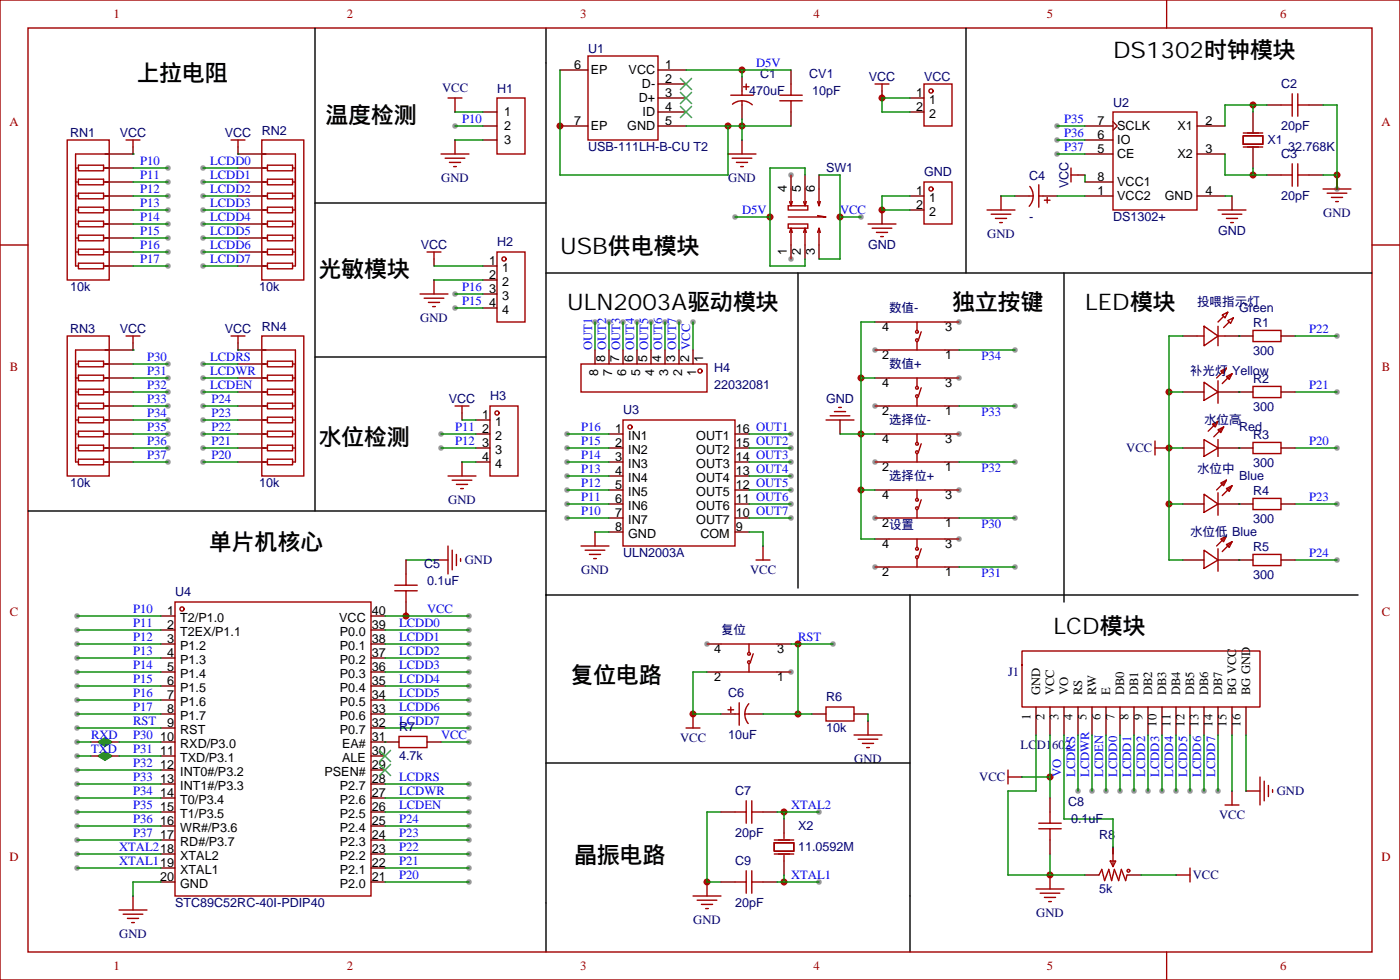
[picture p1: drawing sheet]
<svg xmlns="http://www.w3.org/2000/svg" width="353mm" height="247mm" viewBox="0 0 353 247" stroke-linecap="round" stroke-linejoin="round" font-family="sans-serif">
<g fill="#c00">
<circle cx="178.2" cy="222.2" r=".88"/>
<circle cx="197.6" cy="204.6" r=".88"/>
<circle cx="197.6" cy="222.2" r=".88"/>
<circle cx="102.3" cy="155.2" r=".88"/>
<circle cx="336.9" cy="44.1" r=".88"/>
<circle cx="315.7" cy="26.5" r=".88"/>
<circle cx="315.7" cy="44.1" r=".88"/>
<circle cx="264.6" cy="195.8" r=".88"/>
<circle cx="264.6" cy="220.5" r=".88"/>
<circle cx="217" cy="109.4" r=".88"/>
<circle cx="217" cy="95.2" r=".88"/>
<circle cx="217" cy="123.5" r=".88"/>
<circle cx="183.4" cy="31.7" r=".88"/>
<circle cx="141.1" cy="31.7" r=".88"/>
<circle cx="187" cy="31.7" r=".88"/>
<circle cx="187" cy="17.6" r=".88"/>
<circle cx="194" cy="54.7" r=".88"/>
<circle cx="174.6" cy="179.9" r=".88"/>
<circle cx="201.1" cy="162.3" r=".88"/>
<circle cx="201.1" cy="179.9" r=".88"/>
<circle cx="294.6" cy="127" r=".88"/>
<circle cx="294.6" cy="112.9" r=".88"/>
<circle cx="294.6" cy="98.8" r=".88"/>
<circle cx="222.3" cy="52.9" r=".88"/>
<circle cx="211.7" cy="54.7" r=".88"/>
<circle cx="222.3" cy="24.7" r=".88"/>
</g>
<g fill="#999">
<circle cx="19.4" cy="190.5" r=".71"/>
<circle cx="206.4" cy="204.6" r=".71"/>
<circle cx="206.4" cy="222.2" r=".71"/>
<circle cx="118.2" cy="155.2" r=".71"/>
<circle cx="19.4" cy="218.7" r=".71"/>
<circle cx="19.4" cy="215.2" r=".71"/>
<circle cx="19.4" cy="155.2" r=".71"/>
<circle cx="19.4" cy="158.7" r=".71"/>
<circle cx="19.4" cy="162.3" r=".71"/>
<circle cx="19.4" cy="165.8" r=".71"/>
<circle cx="19.4" cy="169.3" r=".71"/>
<circle cx="19.4" cy="172.9" r=".71"/>
<circle cx="19.4" cy="176.4" r=".71"/>
<circle cx="19.4" cy="179.9" r=".71"/>
<circle cx="19.4" cy="194" r=".71"/>
<circle cx="19.4" cy="197.6" r=".71"/>
<circle cx="19.4" cy="201.1" r=".71"/>
<circle cx="19.4" cy="204.6" r=".71"/>
<circle cx="19.4" cy="208.1" r=".71"/>
<circle cx="19.4" cy="211.7" r=".71"/>
<circle cx="118.2" cy="158.7" r=".71"/>
<circle cx="118.2" cy="162.3" r=".71"/>
<circle cx="118.2" cy="165.8" r=".71"/>
<circle cx="118.2" cy="169.3" r=".71"/>
<circle cx="118.2" cy="172.9" r=".71"/>
<circle cx="118.2" cy="176.4" r=".71"/>
<circle cx="118.2" cy="179.9" r=".71"/>
<circle cx="118.2" cy="197.6" r=".71"/>
<circle cx="118.2" cy="201.1" r=".71"/>
<circle cx="118.2" cy="204.6" r=".71"/>
<circle cx="118.2" cy="208.1" r=".71"/>
<circle cx="118.2" cy="211.7" r=".71"/>
<circle cx="118.2" cy="215.2" r=".71"/>
<circle cx="118.2" cy="222.2" r=".71"/>
<circle cx="118.2" cy="218.7" r=".71"/>
<circle cx="118.2" cy="187" r=".71"/>
<circle cx="118.2" cy="183.4" r=".71"/>
<circle cx="19.4" cy="187" r=".71"/>
<circle cx="19.4" cy="183.4" r=".71"/>
<circle cx="266.3" cy="38.8" r=".71"/>
<circle cx="336.9" cy="47.6" r=".71"/>
<circle cx="266.3" cy="31.7" r=".71"/>
<circle cx="266.3" cy="35.3" r=".71"/>
<circle cx="271.6" cy="199.3" r=".71"/>
<circle cx="275.2" cy="199.3" r=".71"/>
<circle cx="278.7" cy="199.3" r=".71"/>
<circle cx="282.2" cy="199.3" r=".71"/>
<circle cx="285.8" cy="199.3" r=".71"/>
<circle cx="289.3" cy="199.3" r=".71"/>
<circle cx="292.8" cy="199.3" r=".71"/>
<circle cx="296.3" cy="199.3" r=".71"/>
<circle cx="299.9" cy="199.3" r=".71"/>
<circle cx="303.4" cy="199.3" r=".71"/>
<circle cx="306.9" cy="199.3" r=".71"/>
<circle cx="336.9" cy="112.9" r=".71"/>
<circle cx="336.9" cy="98.8" r=".71"/>
<circle cx="336.9" cy="84.7" r=".71"/>
<circle cx="336.9" cy="127" r=".71"/>
<circle cx="336.9" cy="141.1" r=".71"/>
<circle cx="255.8" cy="88.2" r=".71"/>
<circle cx="255.8" cy="102.3" r=".71"/>
<circle cx="255.8" cy="116.4" r=".71"/>
<circle cx="255.8" cy="130.5" r=".71"/>
<circle cx="255.8" cy="142.9" r=".71"/>
<circle cx="149.9" cy="81.1" r=".71"/>
<circle cx="153.5" cy="81.1" r=".71"/>
<circle cx="164" cy="81.1" r=".71"/>
<circle cx="157" cy="81.1" r=".71"/>
<circle cx="160.5" cy="81.1" r=".71"/>
<circle cx="167.6" cy="81.1" r=".71"/>
<circle cx="51.2" cy="112.9" r=".71"/>
<circle cx="51.2" cy="116.4" r=".71"/>
<circle cx="51.2" cy="109.4" r=".71"/>
<circle cx="51.2" cy="105.8" r=".71"/>
<circle cx="51.2" cy="102.3" r=".71"/>
<circle cx="51.2" cy="98.8" r=".71"/>
<circle cx="51.2" cy="95.2" r=".71"/>
<circle cx="51.2" cy="91.7" r=".71"/>
<circle cx="42.3" cy="91.7" r=".71"/>
<circle cx="42.3" cy="95.2" r=".71"/>
<circle cx="42.3" cy="98.8" r=".71"/>
<circle cx="42.3" cy="102.3" r=".71"/>
<circle cx="42.3" cy="109.4" r=".71"/>
<circle cx="42.3" cy="112.9" r=".71"/>
<circle cx="42.3" cy="116.4" r=".71"/>
<circle cx="42.3" cy="105.8" r=".71"/>
<circle cx="42.3" cy="56.4" r=".71"/>
<circle cx="42.3" cy="60" r=".71"/>
<circle cx="42.3" cy="63.5" r=".71"/>
<circle cx="42.3" cy="67" r=".71"/>
<circle cx="42.3" cy="52.9" r=".71"/>
<circle cx="42.3" cy="42.3" r=".71"/>
<circle cx="42.3" cy="45.9" r=".71"/>
<circle cx="42.3" cy="49.4" r=".71"/>
<circle cx="51.2" cy="42.3" r=".71"/>
<circle cx="51.2" cy="45.9" r=".71"/>
<circle cx="51.2" cy="49.4" r=".71"/>
<circle cx="51.2" cy="52.9" r=".71"/>
<circle cx="51.2" cy="56.4" r=".71"/>
<circle cx="51.2" cy="60" r=".71"/>
<circle cx="51.2" cy="63.5" r=".71"/>
<circle cx="51.2" cy="67" r=".71"/>
<circle cx="142.9" cy="130.5" r=".71"/>
<circle cx="142.9" cy="127" r=".71"/>
<circle cx="142.9" cy="109.4" r=".71"/>
<circle cx="142.9" cy="112.9" r=".71"/>
<circle cx="142.9" cy="116.4" r=".71"/>
<circle cx="142.9" cy="119.9" r=".71"/>
<circle cx="142.9" cy="123.5" r=".71"/>
<circle cx="199.3" cy="127" r=".71"/>
<circle cx="199.3" cy="130.5" r=".71"/>
<circle cx="199.3" cy="109.4" r=".71"/>
<circle cx="199.3" cy="112.9" r=".71"/>
<circle cx="199.3" cy="116.4" r=".71"/>
<circle cx="199.3" cy="119.9" r=".71"/>
<circle cx="199.3" cy="123.5" r=".71"/>
<circle cx="171.1" cy="81.1" r=".71"/>
<circle cx="174.6" cy="81.1" r=".71"/>
<circle cx="114.7" cy="74.1" r=".71"/>
<circle cx="185.2" cy="54.7" r=".71"/>
<circle cx="209.9" cy="162.3" r=".71"/>
<circle cx="114.7" cy="77.6" r=".71"/>
<circle cx="217" cy="54.7" r=".71"/>
<circle cx="111.1" cy="109.4" r=".71"/>
<circle cx="111.1" cy="112.9" r=".71"/>
<circle cx="114.7" cy="31.7" r=".71"/>
<circle cx="220.5" cy="88.2" r=".71"/>
<circle cx="241.7" cy="81.1" r=".71"/>
<circle cx="220.5" cy="102.3" r=".71"/>
<circle cx="241.7" cy="95.2" r=".71"/>
<circle cx="220.5" cy="116.4" r=".71"/>
<circle cx="241.7" cy="109.4" r=".71"/>
<circle cx="220.5" cy="130.5" r=".71"/>
<circle cx="241.7" cy="123.5" r=".71"/>
<circle cx="220.5" cy="142.9" r=".71"/>
<circle cx="241.7" cy="135.8" r=".71"/>
<circle cx="199.3" cy="65.3" r=".71"/>
<circle cx="199.3" cy="44.1" r=".71"/>
<circle cx="199.3" cy="169.3" r=".71"/>
<circle cx="178.2" cy="162.3" r=".71"/>
</g>
<g fill="none" stroke="#a10000" stroke-width=".35">
<path d="M0 0h352.8v246.9h-352.8zM7.1 7.1h338.6v232.8h-338.6zM294 0v7.1M16.9 35.3h10.6v35.3h-10.6zM27.5 38.8h-8.5v28.2h.8M31.7 35.3h3.6M33.5 35.3v1.7M58.2 35.3h3.5M60 35.3v1.7M66 35.3h10.6v35.3h-10.6zM66 38.8h8.4v28.2h-.7M111.1 38.8h7.1"/>
<path d="M112.2 39.9h4.9M112.9 24.7h3.5M114.7 24.7v3.5M114.7 35.3v3.5M280.5 28.2h21.1v24.7h-21.1zM313.3 34.2h4.9v2.1h-4.9zM313.3 33.5h4.9M313.3 37h4.9M322.8 26.5h2.8M325.6 23.6v5.7M327 26.5h2.8M327 23.6v5.7"/>
<path d="M19 52.9h.8M19 42.3h.8M19 45.9h.8M19 49.4h.8M19 56.4h.8M19 60h.8M19.8 41.6h6.3v1.4h-6.3zM19.8 45.2h6.3v1.4h-6.3zM19.8 48.7h6.3v1.4h-6.3zM19.8 52.2h6.3v1.4h-6.3zM19.8 55.7h6.3v1.5h-6.3zM19.8 59.3h6.3v1.4h-6.3z"/>
<path d="M26.1 52.9h1.4M26.1 42.3h1.4M26.1 45.9h1.4M26.1 49.4h1.4M26.1 56.4h1.4M26.1 60h1.4M66 52.9h1.4M66 42.3h1.4M66 45.9h1.4M66 49.4h1.4M66 56.4h1.4M66 60h1.4"/>
<path d="M67.4 41.6h6.3v1.4h-6.3zM67.4 45.2h6.3v1.4h-6.3zM67.4 48.7h6.3v1.4h-6.3zM67.4 52.2h6.3v1.4h-6.3zM67.4 55.7h6.3v1.5h-6.3zM67.4 59.3h6.3v1.4h-6.3zM73.7 52.9h.7M73.7 42.3h.7M73.7 45.9h.7M73.7 49.4h.7M73.7 56.4h.7M73.7 60h.7"/>
<path d="M113.2 40.9h2.9M114.3 42h.7M248.7 52.9h7.1M249.8 54h4.9M250.8 55h2.8M251.9 56.1h.7M252.2 49.4v3.5M269.9 42.3v3.6M269.9 44.1h1.7M306.9 52.9h7.1M308 54h4.9M309 55h2.9"/>
<path d="M310.1 56.1h.7M322.8 44.1h2.8M325.6 41.3v5.6M327 44.1h2.8M327 41.3v5.6M333.4 47.6h7M334.4 48.7h5M335.5 49.7h2.8M336.5 50.8h.8M336.9 44.1v3.5M0 61.7h7.1M19 63.5h.8"/>
<path d="M19.8 62.8h6.3v1.4h-6.3zM19.8 66.3h6.3v1.4h-6.3zM26.1 63.5h1.4M26.1 67h1.4M66 63.5h1.4M66 67h1.4M67.4 62.8h6.3v1.4h-6.3zM67.4 66.3h6.3v1.4h-6.3zM73.7 63.5h.7M308 79.4l1.4-.7-.7 1.4zM308.3 79.7l-1.4 1.4M345.7 61.7h7.1"/>
<path d="M16.9 84.7h10.6v35.2h-10.6zM19 95.2h.8M19 91.7h.8M19 98.8h.8M19.8 91h6.3v1.4h-6.3zM19.8 94.5h6.3v1.5h-6.3zM19.8 98.1h6.3v1.4h-6.3zM26.1 95.2h1.4M26.1 91.7h1.4M26.1 98.8h1.4M27.5 88.2h-8.5v28.2h.8M66 84.7h10.6v35.2h-10.6z"/>
<path d="M66 88.2h8.4v28.2h-.7M66 95.2h1.4M66 91.7h1.4M66 98.8h1.4M67.4 91h6.3v1.4h-6.3zM67.4 94.5h6.3v1.5h-6.3zM67.4 98.1h6.3v1.4h-6.3zM73.7 95.2h.7M73.7 91.7h.7M73.7 98.8h.7M224 88.2h14.1M224 81.1h14.1"/>
<path d="M224 95.2h14.1M231.1 81.1v2.2M231.1 86.1v2.1M231.1 95.2v2.2M232.1 83.6l-.7 2.1M232.1 97.7l-.7 2.1M301.6 84.7h1.8M303.4 82.2l3.5 2.5-3.5 2.4zM303.4 96.3l3.5 2.5-3.5 2.1zM306.9 82.2v4.9M306.9 96v5.6M306.9 84.7h1.8"/>
<path d="M307.6 93.5l1.4-.7-.7 1.4zM309 94.9l1.4-.7-.7 1.4zM309 92.8l-2.4 2.4M309.4 80.8l1.4-.7-.7 1.4zM309.7 81.1l-1.4 1.5M310.4 94.2l-2.4 2.5M315.7 83.3h7.1v2.8h-7.1zM19 105.8h.8M19 102.3h.8M19 109.4h.8M19 112.9h.8M19.8 101.6h6.3v1.4h-6.3z"/>
<path d="M19.8 105.1h6.3v1.4h-6.3zM19.8 108.7h6.3v1.4h-6.3zM19.8 112.2h6.3v1.4h-6.3zM19.8 115.7h6.3v1.4h-6.3zM26.1 105.8h1.4M26.1 102.3h1.4M26.1 116.4h1.4M26.1 109.4h1.4M26.1 112.9h1.4M66 105.8h1.4M66 102.3h1.4M66 116.4h1.4"/>
<path d="M66 109.4h1.4M66 112.9h1.4M67.4 101.6h6.3v1.4h-6.3zM67.4 105.1h6.3v1.4h-6.3zM67.4 108.7h6.3v1.4h-6.3zM67.4 112.2h6.3v1.4h-6.3zM67.4 115.7h6.3v1.4h-6.3zM73.7 105.8h.7M73.7 102.3h.7M73.7 109.4h.7M73.7 112.9h.7M208.1 105.8h7.1"/>
<path d="M209.2 104.8h4.9M210.3 103.7h2.8M211.3 102.7h.7M224 102.3h14.1M224 116.4h14.1M224 109.4h14.1M231.1 100.2v2.1M231.1 109.4v2.1M231.1 114.3v2.1M232.1 111.8l-.7 2.1M291 112.9h3.6M291 111.1v3.6"/>
<path d="M303.4 110.8l3.5 2.1-3.5 2.1zM305.5 106.9l1.4-.7-.7 1.4zM306.9 108.3l1.4-.7-.7 1.4zM306.9 106.2l-2.5 2.5M306.9 110.8v4.2M308.3 107.6l-2.4 2.5M112.9 137.6v7M113.9 138.6v5M115 139.7v2.8M224 130.5h14.1M224 123.5h14.1M224 135.8h14.1"/>
<path d="M231.1 123.5v2.1M231.1 128.4v2.1M231.1 135.8v2.1M232.1 125.9l-.7 2.2M232.1 138.3l-.7 2.1M303.4 124.5l3.5 2.5-3.5 2.1zM303.4 138.6l3.5 2.5-3.5 2.1zM306.9 124.2v5.6M306.9 138.3v5.6M307.6 121.7l1.4-.7-.7 1.4zM307.6 135.8l1.4-.7-.7 1.4zM309 123.1l1.4-.7-.7 1.4z"/>
<path d="M309 137.2l1.4-.7-.7 1.4zM309 121l-2.4 2.5M309 135.1l-2.4 2.5M310.4 122.4l-2.4 2.5M310.4 136.5l-2.4 2.5M44.1 151.7h49.4v74.1h-49.4zM99.5 147.5h5.6M99.5 148.9h5.6M102.3 144.6v2.9M102.3 148.9v2.8M109.4 141.1h3.5M116.1 140.8v.7"/>
<path d="M224 142.9h14.1M231.1 140.8v2.1M174.6 179.9v3.5M183.4 178.9h1.5M184.1 178.2v1.4M185.2 179.9h1.1M186.3 177.1v5.6M187.7 179.9h1M188.7 177.3a3.8 3.8 0 0 0-.2 5M208.1 178.2h7.1v3.5h-7.1zM257.5 164h60v14.2h-60zM172.9 183.4h3.5"/>
<path d="M215.2 185.2h7M216.3 186.3h4.9M217.3 187.3h2.8M218.4 188.4h.7M218.7 181.7v3.5M254 195.8h3.5M254 194v3.6M310.4 199.3v3.5M314 199.3h3.5M317.5 195.8v7M318.6 196.8v5M319.6 197.9v2.8"/>
<path d="M320.7 199v.7M185.2 204.6h2.8M188 201.8v5.6M188 219.4v5.7M189.4 204.6h2.9M189.4 201.8v5.6M189.4 219.4v5.7M195.1 212.4h4.9v2.1h-4.9zM195.1 215.2h4.9M195.1 211.7h4.9M197.6 209.9v1.4M197.6 215.5v1.5"/>
<path d="M279.8 217h1.4l-.7 1.4zM280.5 213.4v5M299.9 218.7v3.5M308.7 202.8h3.5M30 229.3h7M31 230.4h5M32.1 231.4h2.8M33.2 232.5h.7M33.5 225.8v3.5M174.6 225.8h7.1M175.7 226.8h4.9M176.7 227.9h2.9"/>
<path d="M177.8 229h.7M178.2 222.2v3.6M185.2 222.2h2.8M189.4 222.2h2.9M261.1 224h7M262.1 225.1h5M263.2 226.1h2.8M264.2 227.2h.7M264.6 220.5v3.5M276.9 220.5l.7-1.4 .7 2.8 1.1-2.8 .7 2.8 .7-2.8 1.1 2.8 .7-2.8 1 2.8 .4-1.4M294 239.9v7M296.3 220.5h3.6"/>
<circle cx="231.1" cy="97.7" r=".35"/>
<circle cx="231.1" cy="85.7" r=".35"/>
<circle cx="231.1" cy="99.8" r=".35"/>
<circle cx="231.1" cy="83.6" r=".35"/>
<circle cx="231.1" cy="113.9" r=".35"/>
<circle cx="231.1" cy="111.8" r=".35"/>
<circle cx="231.1" cy="128.1" r=".35"/>
<circle cx="231.1" cy="138.3" r=".35"/>
<circle cx="231.1" cy="125.9" r=".35"/>
<circle cx="45.9" cy="153.5" r=".53"/>
<circle cx="231.1" cy="140.4" r=".35"/>
<circle cx="284.3" cy="219.4" r=".35"/>
</g>
<g fill="none" stroke="#870000" stroke-width=".35">
<path d="M33.5 37v1.8h-7M60 37v1.8h7M114.6 35.3h.1M114.7 28.2h.1M273.4 31.8h7.1M273.4 38.8h7.1M273.4 35.3h7.1M280.5 30.7l1 1.1-1 1M301.6 31.8h7.1M301.6 38.8h7.1M315.7 28.2v5.3M315.7 37v5.3"/>
<path d="M319.3 26.5h3.5M329.8 26.5h3.6M26.5 49.4h7M26.5 45.9h7M26.5 42.3h7M26.5 52.9h7M26.5 56.4h7M26.5 60h7M60 49.4h7M60 45.9h7M60 42.3h7M60 52.9h7"/>
<path d="M60 56.4h7M60 60h7M252.2 49.4h.1M271.6 44.1h1.8M273.4 49.4h7.1M273.4 45.9h7.1M301.6 49.4h7.1M310.4 49.4v3.5M319.3 44.1h3.5M329.8 44.1h3.6M336.9 44.1h.1M26.5 63.5h7"/>
<path d="M26.5 67h7M60 63.5h7M60 67h7M26.5 88.2h7M26.5 95.2h7M26.5 98.8h7M26.5 91.7h7M60 88.2h7M60 95.2h7M60 98.8h7M60 91.7h7M220.5 88.2h3.5"/>
<path d="M220.5 81.1h3.5M220.5 95.2h3.5M238.1 88.2h3.6M238.1 81.1h3.6M238.1 95.2h3.6M298.1 84.7h3.5M298.1 98.8h5.3M306.9 98.8h5.3M308.7 84.7h7M322.8 84.7h3.5M26.5 102.3h7M26.5 116.4h7"/>
<path d="M26.5 109.4h7M26.5 112.9h7M26.5 105.8h7M60 102.3h7M60 116.4h7M60 109.4h7M60 112.9h7M60 105.8h7M211.7 105.8v3.6M220.5 102.3h3.5M220.5 116.4h3.5M220.5 109.4h3.5"/>
<path d="M238.1 102.3h3.6M238.1 116.4h3.6M238.1 109.4h3.6M294.6 112.9h.1M298.1 112.9h5.3M306.9 112.9h5.3M220.5 130.5h3.5M220.5 123.5h3.5M220.5 135.8h3.5M238.1 130.5h3.6M238.1 123.5h3.6M238.1 135.8h3.6"/>
<path d="M298.1 127h5.3M306.9 127h5.3M40.6 155.2h3.5M40.6 158.8h3.5M93.5 155.2h3.5M93.5 158.8h3.5M102.3 141.1v3.5M102.3 151.7v3.5M109.4 141.1h.1M220.5 142.9h3.5M238.1 142.9h3.6M298.1 141.1h5.3"/>
<path d="M306.9 141.1h5.3M40.6 179.9h3.5M40.6 162.3h3.5M40.6 165.8h3.5M40.6 169.3h3.5M40.6 172.9h3.5M40.6 176.4h3.5M93.5 179.9h3.5M93.5 162.3h3.5M93.5 165.8h3.5M93.5 169.3h3.5M93.5 172.9h3.5"/>
<path d="M93.5 176.4h3.5M174.6 179.9h.1M181.7 179.9h3.5M188.7 179.9h3.6M204.6 179.9h3.5M215.2 179.9h3.5M261.1 178.2v7M264.6 178.2v7M268.1 178.2v7M271.6 178.2v7M275.2 178.2v7M278.7 178.2v7"/>
<path d="M282.2 178.2v7M285.8 178.2v7M289.3 178.2v7M292.8 178.2v7M296.3 178.2v7M299.9 178.2v7M303.4 178.2v7M306.9 178.2v7M310.4 178.2v7M314 178.2v7M22.9 190.5h1.8M22.9 187h1.8"/>
<path d="M28.2 190.5h1.8M28.2 187h1.8M40.6 190.5h3.5M40.6 187h3.5M40.6 183.4h3.5M40.6 194h3.5M40.6 197.6h3.5M93.5 190.5h3.5M93.5 187h3.5M93.5 183.4h3.5M93.5 194h3.5M93.5 197.6h3.5"/>
<path d="M218.7 181.7h.1M257.5 195.8h.1M310.4 199.3h.1M314 199.3h.1M40.6 201.1h3.5M40.6 204.6h3.5M40.6 208.1h3.5M40.6 211.7h3.5M40.6 215.2h3.5M40.6 218.7h3.5M93.5 201.1h3.5M93.5 204.6h3.5"/>
<path d="M93.5 208.1h3.5M93.5 211.7h3.5M93.5 215.2h3.5M93.5 218.7h3.5M181.7 204.6h3.5M192.3 204.6h3.5M197.6 206.4v3.5M197.6 217v3.5M280.5 213.4v1.8M33.5 225.8h.1M40.6 222.2h3.5M93.5 222.2h3.5"/>
<path d="M178.1 222.2h.1M181.7 222.2h3.5M192.3 222.2h3.5M264.6 220.5h.1M273.4 220.5h3.5M284 220.5h3.5M296.3 220.5h.1"/>
</g>
<path d="M137.6 7.1v8.8M229.3 149.9v90M342.2 149.9h-204.6v90M137.6 192.3h91.7" fill="none" stroke="#000" stroke-width=".35"/>
<g fill="none" stroke="#008700" stroke-width=".35">
<path d="M266.3 38.8h7.1M266.3 31.8h7.1M266.3 35.3h7.1M308.7 38.8v5.3h10.6M315.7 26.5v1.7M319.3 26.5h-10.6v5.3M333.4 26.5h3.5v21.1M308.7 49.4h1.7M315.7 42.3v1.8M333.4 44.1h3.5M326.3 98.8h10.6M326.3 84.7h10.6"/>
<path d="M326.3 112.9h10.6M326.3 127h10.6M19.4 155.2h21.2M19.4 158.8h21.2M97 155.2h21.2M97 158.8h21.2M102.3 141.1h7.1M326.3 141.1h10.6M19.4 162.3h21.2M19.4 165.8h21.2M19.4 169.3h21.2M19.4 172.9h21.2"/>
<path d="M19.4 176.4h21.2M19.4 179.9h21.2M97 162.3h21.2M97 165.8h21.2M97 169.3h21.2M97 172.9h21.2M97 176.4h21.2M97 179.9h21.2M19.4 190.5h3.5M19.4 194h21.2M19.4 197.6h21.2M19.4 187h3.5"/>
<path d="M19.4 183.4h21.2M30 190.5h10.6M30 187h10.6M97 197.6h21.2M97 183.4h21.2M111.1 187h7.1M257.5 195.8h7.1M261.1 185.2v14.1h-7.1v21.2h19.4M264.6 185.2v15.9M268.1 185.2v21.2h12.4v7M271.6 185.2v14.1M275.2 185.2v14.1"/>
<path d="M278.7 185.2v14.1M282.2 185.2v14.1M285.8 185.2v14.1M289.3 185.2v14.1M292.8 185.2v14.1M296.3 185.2v14.1M299.9 185.2v14.1M303.4 185.2v14.1M306.9 185.2v14.1M310.4 185.2v14.1M314 185.2v14.1M19.4 204.6h21.2"/>
<path d="M19.4 218.7h21.2M19.4 215.2h21.2M19.4 201.1h21.2M19.4 208.1h21.2M19.4 211.7h21.2M97 204.6h21.2M97 218.7h21.2M97 215.2h21.2M97 201.1h21.2M97 208.1h21.2M97 211.7h21.2M181.7 204.6h-3.5v17.6h3.5"/>
<path d="M195.8 204.6h10.6M197.6 204.6v1.8M264.6 215.2v5.3M40.6 222.2h-7.1v3.6M97 222.2h21.2M195.8 222.2h10.6M197.6 220.5v1.7M287.5 220.5h8.8"/>
</g>
<g fill="#008000" stroke="#008000" stroke-width=".35">
<path d="M24.7 190.5l1.8-1.1 1.7 1.1-1.7 1.1z"/>
<path d="M24.7 187l1.8-1.1 1.7 1.1-1.7 1z"/>
</g>
<path d="M95.6 192.6l2.8 2.8M95.6 189.1l2.8 2.8M98.4 192.6l-2.8 2.8M98.4 189.1l-2.8 2.8" fill="none" stroke="#3c3" stroke-width=".35"/>
<circle cx="60" cy="38.8" r=".18" fill="#008700"/>
<path d="M31.7 84.7h3.6M33.5 84.7v1.7" fill="none" stroke="#a10000" stroke-width=".35"/>
<path d="M33.5 86.4v1.8" fill="none" stroke="#870000" stroke-width=".35"/>
<circle cx="33.5" cy="88.2" r=".18" fill="#008700"/>
<g fill="none" stroke="#a10000" stroke-width=".35">
<path d="M58.2 84.7h3.5M60 84.7v1.7M157 105.8h28.2v31.8h-28.2zM146.4 137.6h7.1M147.5 138.6h4.9M148.5 139.7h2.8M149.9 134.1v3.5M192.3 137.6v3.5M149.6 140.8h.7M190.5 141.1h3.5"/>
<circle cx="158.7" cy="107.6" r=".53"/>
</g>
<g fill="none" stroke="#870000" stroke-width=".35">
<path d="M60 86.4v1.8M153.5 109.4h3.5M153.5 112.9h3.5M153.5 116.4h3.5M153.5 119.9h3.5M185.2 109.4h3.5M185.2 112.9h3.5M185.2 116.4h3.5M185.2 119.9h3.5M149.9 134.1h.1M153.5 134.1h3.5M153.5 123.5h3.5"/>
<path d="M153.5 127h3.5M153.5 130.5h3.5M185.2 134.1h3.5M185.2 123.5h3.5M185.2 127h3.5M185.2 130.5h3.5M192.3 137.6h.1"/>
</g>
<g fill="none" stroke="#008700" stroke-width=".35">
<path d="M51.2 95.2h8.8M51.2 98.8h8.8M51.2 91.7h8.8M149.9 81.1v7.1M153.5 81.1v7.1M157 81.1v7.1M160.5 81.1v7.1M164 81.1v7.1M167.6 81.1v7.1M217 95.2h3.5M220.5 81.1h-3.5v54.7h3.5M241.7 88.2h14.1"/>
<path d="M51.2 109.4h8.8M51.2 102.3h8.8M51.2 116.4h8.8M51.2 112.9h8.8M51.2 105.8h8.8M211.7 109.4h8.8M241.7 102.3h14.1M241.7 116.4h14.1M217 123.5h3.5M241.7 130.5h14.1M241.7 142.9h14.1"/>
</g>
<path d="M137.6 15.9v134M243.4 7.1v61.7M137.6 68.8h208.1M201.1 68.8v79.4M268.1 68.8v82.9M7.1 128.8h130.5" fill="none" stroke="#000" stroke-width=".35"/>
<circle cx="60" cy="88.2" r=".18" fill="#008700"/>
<g fill="none" stroke="#008700" stroke-width=".35">
<path d="M33.5 56.4h8.8M33.5 60h8.8M33.5 52.9h8.8M33.5 42.3h8.8M33.5 45.9h8.8M33.5 49.4h8.8M51.2 56.4h8.8M51.2 60h8.8M51.2 52.9h8.8M51.2 42.3h8.8M51.2 45.9h8.8M51.2 49.4h8.8"/>
<path d="M33.5 63.5h8.8M33.5 67h8.8M51.2 63.5h8.8M51.2 67h8.8M33.5 91.7h8.8M33.5 95.2h8.8M33.5 98.8h8.8M33.5 102.3h8.8M33.5 109.4h8.8M33.5 112.9h8.8M33.5 116.4h8.8M33.5 105.8h8.8"/>
</g>
<path d="M100.5 185.6h7.1v2.8h-7.1z" fill="none" stroke="#a10000" stroke-width=".35"/>
<path d="M97 187h3.5M107.6 187h3.5" fill="none" stroke="#870000" stroke-width=".35"/>
<circle cx="97" cy="187" r=".18" fill="#008700"/>
<g fill="none" stroke="#a10000" stroke-width=".35">
<path d="M148.2 14.1h17.6v21.2h-17.6zM183.4 38.8h7.1M184.1 24h5.7M184.5 39.9h4.9M184.6 26.3a3.8 3.8 0 0 1 5 .1M187 22.9v1.1M187 25.4v1.1M187 35.3v3.5M187.3 21.9h1.4M188 21.2v1.4M196.5 25.4h5.6M196.5 24h5.6"/>
<path d="M199.3 21.2v2.8M199.3 25.4v2.8M185.6 40.9h2.8M186.6 42h.7M146.4 91.7h31.8v7.1h-31.8zM261.8 207.4h5.6M261.8 208.8h5.6M264.6 204.6v2.8M264.6 208.8v2.9"/>
<circle cx="176.4" cy="93.5" r=".53"/>
</g>
<g fill="none" stroke="#870000" stroke-width=".35">
<path d="M141.1 17.6h7.1M165.8 17.6h7.1M187 19.4v3.5M199.3 17.6v3.6M141.1 31.8h7.1M165.8 21.2h7.1M165.8 24.7h7.1M165.8 28.2h7.1M165.8 31.8h7.1M187 35.3h.1M187 26.5v3.5M199.3 28.2v3.6"/>
<path d="M149.9 88.2v3.5M153.5 88.2v3.5M157 88.2v3.5M160.5 88.2v3.5M164 88.2v3.5M167.6 88.2v3.5M171.1 88.2v3.5M174.6 88.2v3.5M264.6 201.1v3.5M264.6 211.7v3.5"/>
</g>
<path d="M171.4 19.8l2.9 2.8M174.3 19.8l-2.9 2.8M171.4 23.3l2.9 2.8M171.4 26.8l2.9 2.8M174.3 23.3l-2.9 2.8M174.3 26.8l-2.9 2.8" fill="none" stroke="#3c3" stroke-width=".35"/>
<g fill="none" stroke="#008700" stroke-width=".35">
<path d="M171.1 81.1v7.1M174.6 81.1v7.1M142.9 109.4h10.6M142.9 112.9h10.6M142.9 116.4h10.6M142.9 119.9h10.6M188.7 109.4h10.6M188.7 112.9h10.6M188.7 116.4h10.6M188.7 119.9h10.6M142.9 130.5h10.6M142.9 127h10.6"/>
<path d="M142.9 123.5h10.6M149.9 134.1h3.6M188.7 130.5h10.6M188.7 127h10.6M188.7 134.1h3.6v3.5M188.7 123.5h10.6"/>
</g>
<circle cx="33.5" cy="38.8" r=".18" fill="#008700"/>
<g fill="none" stroke="#a10000" stroke-width=".35">
<path d="M232.8 21.2h7.1v10.6h-7.1zM198.6 51.9h5v1h-5zM198.6 56.4h5v1.1h-5zM199 50.8l.3 1.1M199.3 47.6v4.3l.4-1.1M199.3 57.5l-.3 1.1M199.7 58.6l-.4-1.1v4.2M202.5 50.8l.3 1.1M202.8 47.6v4.3l.4-1.1M202.8 57.5l-.3 1.1M203.2 58.6l-.4-1.1v4.2M206 54.3l2.1 .4h-9.5"/>
<path d="M206 50.8l.4 1.1M206.4 47.6v4.3l.3-1.1M206.4 57.5l-.4 1.1M206.7 58.6l-.3-1.1v4.2M259.3 49.4h1M259.5 47a3.8 3.8 0 0 1-.2 5M261.8 49.4h1M261.8 46.6v5.6M263.2 50.4h1.4M263.9 49.7v1.5M105.8 74.1h7.1M106.9 75.1h4.9"/>
<path d="M107.6 63.5h3.5M107.9 76.2h2.9M109 77.3h.7M109.4 63.5v1.8M109.4 70.6v3.5M125.2 63.5h7.1v17.6h-7.1zM315.7 97.4h7.1v2.8h-7.1zM112.9 119.9h7M114.7 102.3h3.5M116.4 102.3v1.8M116.4 116.4v3.5M123.5 102.3h7v17.6h-7z"/>
<path d="M315.7 111.5h7.1v2.8h-7.1zM113.9 121h5M115 122.1h2.8M116.1 123.1h.7"/>
<circle cx="234.6" cy="22.9" r=".53"/>
<circle cx="127" cy="65.3" r=".53"/>
<circle cx="125.2" cy="104.1" r=".53"/>
</g>
<g fill="none" stroke="#870000" stroke-width=".35">
<path d="M229.3 24.7h3.5M229.3 28.2h3.5M199.3 44.1v3.5M202.8 44.1v3.5M206.4 44.1v3.5M255.8 49.4h3.5M262.8 49.4h3.5M109.4 70.6h.1M109.4 65.3v1.7M121.7 67h3.5M121.7 70.6h3.5M121.7 74.1h3.5"/>
<path d="M121.7 77.6h3.5M199.3 61.7v3.6M202.8 61.7v3.6M206.4 61.7v3.6M312.2 98.8h3.5M322.8 98.8h3.5M116.4 116.4h.1M116.4 104.1v1.7M119.9 105.8h3.6M119.9 109.4h3.6M119.9 112.9h3.6M119.9 116.4h3.6"/>
<path d="M312.2 112.9h3.5M322.8 112.9h3.5"/>
</g>
<path d="M252.2 49.4h3.6M266.3 49.4h7.1M273.4 44.1v1.8" fill="none" stroke="#008700" stroke-width=".35"/>
<circle cx="312.2" cy="112.9" r=".18" fill="#008700"/>
<g fill="none" stroke="#a10000" stroke-width=".35">
<path d="M125.2 24.7h7.1v14.1h-7.1zM232.8 45.9h7.1v10.5h-7.1zM315.7 125.6h7.1v2.8h-7.1zM315.7 139.7h7.1v2.8h-7.1zM181.7 169.3h14.1M181.7 162.3h14.1M188.7 162.3v2.1M188.7 167.2v2.1M189.8 164.7l-.7 2.2"/>
<circle cx="234.6" cy="47.6" r=".53"/>
<circle cx="188.7" cy="166.9" r=".35"/>
<circle cx="188.7" cy="164.7" r=".35"/>
</g>
<g fill="none" stroke="#870000" stroke-width=".35">
<path d="M121.7 35.3h3.5M121.7 28.2h3.5M121.7 31.8h3.5M229.3 49.4h3.5M229.3 52.9h3.5M312.2 127h3.5M322.8 127h3.5M312.2 141.1h3.5M322.8 141.1h3.5M178.2 169.3h3.5M178.2 162.3h3.5M195.8 169.3h3.5"/>
<path d="M195.8 162.3h3.5"/>
</g>
<g fill="none" stroke="#008700" stroke-width=".35">
<path d="M141.1 17.6v26.5h42.3v-12.3M172.9 17.6h26.4M187 17.6v1.8M172.9 31.8h26.4M187 30v5.3M185.2 54.7h8.8M202.8 44.1v-1.8h-8.8v24.7h8.8v-1.7M109.4 70.6h12.3M109.4 67h12.3M114.7 74.1h7M178.2 169.3h-3.6v10.6h7.1M192.3 179.9h12.3"/>
<path d="M199.3 162.3h10.6M201.1 162.3v17.6M218.7 179.9v1.8"/>
</g>
<g fill="#008700">
<circle cx="312.2" cy="127" r=".18"/>
<circle cx="312.2" cy="98.8" r=".18"/>
<circle cx="312.2" cy="84.7" r=".18"/>
<circle cx="312.2" cy="141.1" r=".18"/>
</g>
<g fill="none" stroke="#008700" stroke-width=".35">
<path d="M114.7 28.2h7M114.7 35.3h7M114.7 31.8h7M229.3 24.7h-7.1v3.5h7.1M206.4 44.1h5.3v21.2h-5.3M211.7 54.7h5.3M229.3 49.4h-7.1v3.5h7.1M114.7 77.6h7M294.6 98.8h3.5M298.1 84.7h-3.5v56.4h3.5M111.1 112.9h8.8M111.1 109.4h8.8"/>
<path d="M116.4 105.8h3.5M116.4 116.4h3.5M294.6 112.9h3.5M294.6 127h3.5"/>
</g>
<path d="M220.5 21.2h3.5M222.2 21.2v1.7M218.7 56.4h7.1M219.8 57.5h4.9M220.8 58.6h2.9M221.9 59.6h.7" fill="none" stroke="#a10000" stroke-width=".35"/>
<path d="M222.2 22.9v1.8M222.2 52.9v3.5" fill="none" stroke="#870000" stroke-width=".35"/>
<path d="M79.4 7.1v121.7M79.4 51.2h58.2M79.4 90h58.2" fill="none" stroke="#000" stroke-width=".35"/>
<g font-size="5.8">
<text x="280.5" y="14.6">DS1302时钟模块</text>
<text x="34.4" y="20.4">上拉电阻</text>
<text x="82" y="31">温度检测</text>
<text x="141.1" y="64">USB供电模块</text>
<text x="80.2" y="69.8">光敏模块</text>
<text x="142.9" y="78.1">ULN2003A驱动模块</text>
<text x="239.9" y="78.1">独立按键</text>
<text x="273.4" y="78.1">LED模块</text>
<text x="80.2" y="112.1">水位检测</text>
<text x="52.6" y="138.6">单片机核心</text>
<text x="265.5" y="159.7">LCD模块</text>
<text x="143.7" y="172.1">复位电路</text>
<text x="144.6" y="217.5">晶振电路</text>
</g>
<g font-size="3.2" fill="#a00000">
<text x="28.6" y="4.4">1</text>
<text x="87.4" y="4.4">2</text>
<text x="146.2" y="4.4">3</text>
<text x="205" y="4.4">4</text>
<text x="263.8" y="4.4">5</text>
<text x="322.6" y="4.4">6</text>
<text x="2.4" y="31.8">A</text>
<text x="348.1" y="31.8">A</text>
<text x="2.5" y="93.5">B</text>
<text x="348.2" y="93.5">B</text>
<text x="2.5" y="155.2">C</text>
<text x="348.2" y="155.2">C</text>
<text x="2.4" y="217">D</text>
<text x="348.1" y="217">D</text>
<text x="28.6" y="244.3">1</text>
<text x="87.4" y="244.3">2</text>
<text x="146.2" y="244.3">3</text>
<text x="205" y="244.3">4</text>
<text x="263.8" y="244.3">5</text>
<text x="322.6" y="244.3">6</text>
</g>
<g font-size="3.2">
<text x="144.6" y="17.3">6</text>
<text x="167.6" y="17.3">1</text>
<text x="148.9" y="18.7">EP</text>
<text x="158.4" y="18.7">VCC</text>
<text x="161.8" y="22.2">D-</text>
<text x="167.6" y="20.8">2</text>
<text x="127" y="29.3">1</text>
<text x="161" y="25.8">D+</text>
<text x="161.9" y="29.3">ID</text>
<text x="167.6" y="24.4">3</text>
<text x="167.6" y="27.9">4</text>
<text x="230.9" y="24.4">1</text>
<text x="230.9" y="27.9">2</text>
<text x="234.1" y="26.1">1</text>
<text x="234.1" y="29.6">2</text>
<text x="127" y="32.8">2</text>
<text x="144.6" y="31.4">7</text>
<text x="148.9" y="32.8">EP</text>
<text x="158.1" y="32.8">GND</text>
<text x="167.6" y="31.4">5</text>
<text x="276.6" y="34.9">6</text>
<text x="276.6" y="31.4">7</text>
<text x="281.5" y="32.8">SCLK</text>
<text x="296.7" y="32.8">X1</text>
<text x="303.7" y="31.4">2</text>
<text x="127" y="36.4">3</text>
<text x="276.6" y="38.5">5</text>
<text x="281.5" y="39.9">CE</text>
<text x="281.5" y="36.4">IO</text>
<text x="296.7" y="39.9">X2</text>
<text x="303.7" y="38.5">3</text>
<text x="276.6" y="45.5">8</text>
<text x="281.5" y="46.9">VCC1</text>
<text x="198.3" y="48.3" transform="rotate(-90 198.3 48.3)">4</text>
<text x="201.8" y="48.3" transform="rotate(-90 201.8 48.3)">5</text>
<text x="205.4" y="48.3" transform="rotate(-90 205.4 48.3)">6</text>
<text x="230.9" y="49.1">1</text>
<text x="230.9" y="52.6">2</text>
<text x="234.1" y="50.8">1</text>
<text x="276.6" y="49.1">1</text>
<text x="281.5" y="50.5">VCC2</text>
<text x="293.5" y="50.5">GND</text>
<text x="303.7" y="49.1">4</text>
<text x="234.1" y="54.3">2</text>
<text x="198.3" y="64.2" transform="rotate(-90 198.3 64.2)">1</text>
<text x="201.8" y="64.2" transform="rotate(-90 201.8 64.2)">2</text>
<text x="205.4" y="64.2" transform="rotate(-90 205.4 64.2)">3</text>
<text x="123.3" y="66.7">1</text>
<text x="123.3" y="70.2">2</text>
<text x="126.5" y="68.5">1</text>
<text x="126.5" y="72">2</text>
<text x="123.3" y="73.7">3</text>
<text x="123.3" y="77.3">4</text>
<text x="126.5" y="75.5">3</text>
<text x="126.5" y="79">4</text>
<text x="222.2" y="83.3">4</text>
<text x="238.1" y="83.3">3</text>
<text x="150.7" y="94.8" transform="rotate(-90 150.7 94.8)">8</text>
<text x="152.5" y="91.2" transform="rotate(-90 152.5 91.2)">8 OUT2</text>
<text x="154.2" y="94.8" transform="rotate(-90 154.2 94.8)">7</text>
<text x="156" y="91.2" transform="rotate(-90 156 91.2)">7 OUT3</text>
<text x="157.8" y="94.8" transform="rotate(-90 157.8 94.8)">6</text>
<text x="159.5" y="91.2" transform="rotate(-90 159.5 91.2)">6 OUT4</text>
<text x="161.3" y="94.8" transform="rotate(-90 161.3 94.8)">5</text>
<text x="163.1" y="91.2" transform="rotate(-90 163.1 91.2)">5 OUT5</text>
<text x="164.8" y="94.8" transform="rotate(-90 164.8 94.8)">4</text>
<text x="166.6" y="91.2" transform="rotate(-90 166.6 91.2)">4 OUT6</text>
<text x="168.3" y="94.8" transform="rotate(-90 168.3 94.8)">3</text>
<text x="170.1" y="91.2" transform="rotate(-90 170.1 91.2)">3 OUT7</text>
<text x="171.9" y="94.8" transform="rotate(-90 171.9 94.8)">2</text>
<text x="173.6" y="91.2" transform="rotate(-90 173.6 91.2)">2 VCC</text>
<text x="175.4" y="94.8" transform="rotate(-90 175.4 94.8)">1</text>
<text x="177.2" y="91.2" transform="rotate(-90 177.2 91.2)">1</text>
<text x="222.2" y="90.4">2</text>
<text x="238.1" y="90.4">1</text>
<text x="222.2" y="97.4">4</text>
<text x="238.1" y="97.4">3</text>
<text x="121.5" y="105.5">1</text>
<text x="124.8" y="107.3">1</text>
<text x="222.2" y="104.5">2</text>
<text x="238.1" y="104.5">1</text>
<text x="121.5" y="109">2</text>
<text x="121.5" y="112.6">3</text>
<text x="124.8" y="110.8">2</text>
<text x="155" y="109">1</text>
<text x="155" y="112.6">2</text>
<text x="158.3" y="110.8">IN1</text>
<text x="175.4" y="110.8">OUT1</text>
<text x="185.4" y="112.6">15 OUT2</text>
<text x="185.4" y="109">16 OUT1</text>
<text x="222.2" y="111.6">4</text>
<text x="238.1" y="111.6">3</text>
<text x="121.5" y="116.1">4</text>
<text x="124.8" y="114.3">3</text>
<text x="124.8" y="117.8">4</text>
<text x="155" y="116.1">3</text>
<text x="155" y="119.6">4</text>
<text x="158.3" y="114.3">IN2</text>
<text x="158.3" y="117.8">IN3</text>
<text x="175.4" y="117.8">OUT3</text>
<text x="175.4" y="114.3">OUT2</text>
<text x="185.4" y="119.6">13 OUT4</text>
<text x="185.4" y="116.1">14 OUT3</text>
<text x="222.2" y="118.6">2</text>
<text x="238.1" y="118.6">1</text>
<text x="155" y="123.1">5</text>
<text x="158.3" y="121.4">IN4</text>
<text x="158.3" y="124.9">IN5</text>
<text x="175.4" y="124.9">OUT5</text>
<text x="175.4" y="121.4">OUT4</text>
<text x="185.4" y="123.1">12 OUT5</text>
<text x="222.2" y="125.7">4</text>
<text x="238.1" y="125.7">3</text>
<text x="155" y="126.7">6</text>
<text x="155" y="130.2">7</text>
<text x="158.3" y="128.4">IN6</text>
<text x="158.3" y="132">IN7</text>
<text x="175.4" y="132">OUT7</text>
<text x="175.4" y="128.4">OUT6</text>
<text x="185.4" y="130.2">10 OUT7</text>
<text x="185.4" y="126.7">11 OUT6</text>
<text x="155" y="133.7">8</text>
<text x="158.3" y="135.5">GND</text>
<text x="176.5" y="135.5">COM</text>
<text x="185.4" y="133.7">9</text>
<text x="222.2" y="132.7">2设置</text>
<text x="238.1" y="132.7">1</text>
<text x="222.2" y="138">4</text>
<text x="238.1" y="138">3</text>
<text x="222.2" y="145.1">2</text>
<text x="238.1" y="145.1">1</text>
<text x="42.2" y="154.9">1</text>
<text x="93.7" y="154.9">40</text>
<text x="42.2" y="158.4">2</text>
<text x="42.2" y="161.9">3</text>
<text x="45.4" y="156.6">T2/P1.0</text>
<text x="45.4" y="160.2">T2EX/P1.1</text>
<text x="85.5" y="156.6">VCC</text>
<text x="85.7" y="160.2">P0.0</text>
<text x="93.7" y="161.9">38</text>
<text x="93.7" y="158.4">39</text>
<text x="42.2" y="165.5">4</text>
<text x="45.4" y="163.7">P1.2</text>
<text x="45.4" y="167.2">P1.3</text>
<text x="85.7" y="167.2">P0.2</text>
<text x="85.7" y="163.7">P0.1</text>
<text x="93.7" y="165.5">37</text>
<text x="179.9" y="164.5">4</text>
<text x="195.8" y="164.5">3</text>
<text x="42.2" y="169">5</text>
<text x="42.2" y="172.5">6</text>
<text x="45.4" y="170.8">P1.4</text>
<text x="85.7" y="170.8">P0.3</text>
<text x="93.7" y="172.5">35</text>
<text x="93.7" y="169">36</text>
<text x="179.9" y="171.5">2</text>
<text x="195.8" y="171.5">1</text>
<text x="42.2" y="176.1">7</text>
<text x="42.2" y="179.6">8</text>
<text x="45.4" y="174.3">P1.5</text>
<text x="45.4" y="177.8">P1.6</text>
<text x="85.7" y="177.8">P0.5</text>
<text x="85.7" y="174.3">P0.4</text>
<text x="93.7" y="179.6">33</text>
<text x="93.7" y="176.1">34</text>
<text x="262.1" y="175.2" transform="rotate(-90 262.1 175.2)">GND</text>
<text x="265.7" y="175.2" transform="rotate(-90 265.7 175.2)">VCC</text>
<text x="269.2" y="175.2" transform="rotate(-90 269.2 175.2)">VO</text>
<text x="272.7" y="175.2" transform="rotate(-90 272.7 175.2)">RS</text>
<text x="276.2" y="175.2" transform="rotate(-90 276.2 175.2)">RW</text>
<text x="279.8" y="175.2" transform="rotate(-90 279.8 175.2)">E</text>
<text x="283.3" y="175.2" transform="rotate(-90 283.3 175.2)">DB0</text>
<text x="286.8" y="175.2" transform="rotate(-90 286.8 175.2)">DB1</text>
<text x="290.4" y="175.2" transform="rotate(-90 290.4 175.2)">DB2</text>
<text x="293.9" y="175.2" transform="rotate(-90 293.9 175.2)">DB3</text>
<text x="297.4" y="175.2" transform="rotate(-90 297.4 175.2)">DB4</text>
<text x="300.9" y="175.2" transform="rotate(-90 300.9 175.2)">DB5</text>
<text x="304.5" y="175.2" transform="rotate(-90 304.5 175.2)">DB6</text>
<text x="308" y="175.2" transform="rotate(-90 308 175.2)">DB7</text>
<text x="311.5" y="175.2" transform="rotate(-90 311.5 175.2)">BG VCC</text>
<text x="315" y="175.2" transform="rotate(-90 315 175.2)">BG GND</text>
<text x="42.2" y="183.1">9</text>
<text x="45.4" y="181.3">P1.7</text>
<text x="45.4" y="184.9">RST</text>
<text x="85.7" y="184.9">P0.7</text>
<text x="85.7" y="181.3">P0.6</text>
<text x="93.7" y="183.1">32</text>
<text x="259.7" y="181.5" transform="rotate(-90 259.7 181.5)">1</text>
<text x="263.2" y="181.5" transform="rotate(-90 263.2 181.5)">2</text>
<text x="266.7" y="181.5" transform="rotate(-90 266.7 181.5)">3</text>
<text x="270.2" y="181.5" transform="rotate(-90 270.2 181.5)">4</text>
<text x="273.8" y="181.5" transform="rotate(-90 273.8 181.5)">5</text>
<text x="277.3" y="181.5" transform="rotate(-90 277.3 181.5)">6</text>
<text x="280.8" y="181.5" transform="rotate(-90 280.8 181.5)">7</text>
<text x="284.4" y="181.5" transform="rotate(-90 284.4 181.5)">8</text>
<text x="287.9" y="181.5" transform="rotate(-90 287.9 181.5)">9</text>
<text x="291.4" y="183.1" transform="rotate(-90 291.4 183.1)">10</text>
<text x="294.9" y="183.1" transform="rotate(-90 294.9 183.1)">11</text>
<text x="298.5" y="183.1" transform="rotate(-90 298.5 183.1)">12</text>
<text x="302" y="183.1" transform="rotate(-90 302 183.1)">13</text>
<text x="305.5" y="183.1" transform="rotate(-90 305.5 183.1)">14</text>
<text x="309" y="183.1" transform="rotate(-90 309 183.1)">15</text>
<text x="312.6" y="183.1" transform="rotate(-90 312.6 183.1)">16</text>
<text x="40.4" y="186.6">10</text>
<text x="40.4" y="190.2">11</text>
<text x="45.4" y="188.4">RXD/P3.0</text>
<text x="45.4" y="191.9">TXD/P3.1</text>
<text x="86.2" y="191.9">ALE</text>
<text x="86.2" y="188.4">EA#</text>
<text x="93.7" y="190.2">30</text>
<text x="93.7" y="186.6">31</text>
<text x="40.4" y="193.7">12</text>
<text x="40.4" y="197.2">13</text>
<text x="45.4" y="195.5">INT0#/P3.2</text>
<text x="81.8" y="195.5">PSEN#</text>
<text x="93.7" y="197.2">28</text>
<text x="93.7" y="193.7">29</text>
<text x="40.4" y="200.7">14</text>
<text x="45.4" y="199">INT1#/P3.3</text>
<text x="45.4" y="202.5">T0/P3.4</text>
<text x="85.7" y="202.5">P2.6</text>
<text x="85.7" y="199">P2.7</text>
<text x="93.7" y="200.7">27</text>
<text x="40.4" y="204.3">15</text>
<text x="40.4" y="207.8">16</text>
<text x="45.4" y="206">T1/P3.5</text>
<text x="45.4" y="209.6">WR#/P3.6</text>
<text x="85.7" y="209.6">P2.4</text>
<text x="85.7" y="206">P2.5</text>
<text x="93.7" y="207.8">25</text>
<text x="93.7" y="204.3">26</text>
<text x="40.4" y="211.3">17</text>
<text x="45.4" y="213.1">RD#/P3.7</text>
<text x="85.7" y="213.1">P2.3</text>
<text x="93.7" y="214.9">23</text>
<text x="93.7" y="211.3">24</text>
<text x="40.4" y="221.9">20</text>
<text x="45.4" y="216.6">XTAL2</text>
<text x="45.4" y="220.1">XTAL1</text>
<text x="85.7" y="220.1">P2.1</text>
<text x="85.7" y="216.6">P2.2</text>
<text x="93.7" y="221.9">21</text>
<text x="93.7" y="218.4">22</text>
<text x="45.4" y="223.7">GND</text>
<text x="85.7" y="223.7">P2.0</text>
</g>
<g font-size="3.2" fill="#000080">
<text x="148.2" y="13.4">U1</text>
<text x="111.4" y="23.3">VCC</text>
<text x="125.2" y="23.4">H1</text>
<text x="191.6" y="19.8">C1</text>
<text x="203.9" y="19.8">CV1</text>
<text x="204.6" y="24">10pF</text>
<text x="218.9" y="20.5">VCC</text>
<text x="232.8" y="20.5">VCC</text>
<text x="322.8" y="22.2">C2</text>
<text x="188.7" y="24">470uF</text>
<text x="280.5" y="26.9">U2</text>
<text x="17.6" y="34.6">RN1</text>
<text x="30.2" y="34.6">VCC</text>
<text x="56.6" y="34.6">VCC</text>
<text x="66" y="34">RN2</text>
<text x="322.8" y="32.8">20pF</text>
<text x="148.2" y="38.1">USB-111LH-B-CU T2</text>
<text x="319.4" y="36.3">X1</text>
<text x="322.8" y="39.9">C3</text>
<text x="324.6" y="38.1">32.768K</text>
<text x="111.2" y="45.9">GND</text>
<text x="183.5" y="45.9">GND</text>
<text x="208.1" y="43.4">SW1</text>
<text x="232.8" y="44.4">GND</text>
<text x="259.3" y="45.2">C4</text>
<text x="269.2" y="47.4" transform="rotate(-90 269.2 47.4)">VCC</text>
<text x="322.8" y="50.4">20pF</text>
<text x="248.8" y="60">GND</text>
<text x="259.3" y="55.7">-</text>
<text x="280.5" y="55.7">DS1302+</text>
<text x="306.9" y="59.1">GND</text>
<text x="333.5" y="54.7">GND</text>
<text x="106" y="62.8">VCC</text>
<text x="125.2" y="62.1">H2</text>
<text x="218.7" y="62.7">GND</text>
<text x="17.6" y="73.4">10k</text>
<text x="65.3" y="73.4">10k</text>
<text x="301.6" y="77">投喂指示灯</text>
<text x="17.6" y="84">RN3</text>
<text x="66" y="83.4">RN4</text>
<text x="105.9" y="81.2">GND</text>
<text x="224" y="78.7">数值-</text>
<text x="312.2" y="78.7">Green</text>
<text x="315.7" y="82.3">R1</text>
<text x="30.2" y="84">VCC</text>
<text x="56.6" y="84">VCC</text>
<text x="315.7" y="89.4">300</text>
<text x="179.9" y="93.8">H4</text>
<text x="224" y="92.8">数值+</text>
<text x="299.9" y="94.6">补光灯 Yellow</text>
<text x="113.1" y="101.6">VCC</text>
<text x="123.5" y="100.9">H3</text>
<text x="179.9" y="98.1">22032081</text>
<text x="208.1" y="101.5">GND</text>
<text x="315.7" y="96.4">R2</text>
<text x="157" y="104.4">U3</text>
<text x="224" y="106.9">选择位-</text>
<text x="303.4" y="106.9">水位高</text>
<text x="315.7" y="103.5">300</text>
<text x="283.8" y="114">VCC</text>
<text x="312.2" y="108.7">Red</text>
<text x="315.7" y="110.5">R3</text>
<text x="301.6" y="119.3">水位中</text>
<text x="315.7" y="117.6">300</text>
<text x="17.6" y="122.8">10k</text>
<text x="65.3" y="122.8">10k</text>
<text x="224" y="121">选择位+</text>
<text x="312.2" y="121">Blue</text>
<text x="315.7" y="124.6">R4</text>
<text x="113" y="127">GND</text>
<text x="315.7" y="131.7">300</text>
<text x="299.9" y="135.2">水位低 Blue</text>
<text x="106.9" y="143.2">C5</text>
<text x="117.1" y="142.2">GND</text>
<text x="157" y="140.4">ULN2003A</text>
<text x="315.7" y="138.8">R5</text>
<text x="107.6" y="147.5">0.1uF</text>
<text x="146.5" y="144.7">GND</text>
<text x="189" y="144.7">VCC</text>
<text x="315.7" y="145.8">300</text>
<text x="44.1" y="150.3">U4</text>
<text x="181.7" y="159.8">复位</text>
<text x="254" y="170.4">J1</text>
<text x="183.4" y="175.7">C6</text>
<text x="208.1" y="176.7">R6</text>
<text x="100.5" y="184.3">R7</text>
<text x="208.1" y="184.5">10k</text>
<text x="100.5" y="191.6">4.7k</text>
<text x="171.4" y="187">VCC</text>
<text x="183.4" y="186.3">10uF</text>
<text x="257.2" y="188.8">LCD1602</text>
<text x="215.3" y="192.3">GND</text>
<text x="246.8" y="196.9">VCC</text>
<text x="185.2" y="200.4">C7</text>
<text x="269.2" y="203.2">C8</text>
<text x="321.7" y="200.4">GND</text>
<text x="201.1" y="209.2">X2</text>
<text x="269.9" y="207.4">0.1uF</text>
<text x="307.2" y="206.4">VCC</text>
<text x="185.2" y="211">20pF</text>
<text x="201.1" y="214.5">11.0592M</text>
<text x="276.9" y="211.3">R8</text>
<text x="185.2" y="218">C9</text>
<text x="300.6" y="221.6">VCC</text>
<text x="276.9" y="225.1">5k</text>
<text x="44.1" y="228.6">STC89C52RC-40I-PDIP40</text>
<text x="174.7" y="232.8">GND</text>
<text x="185.2" y="228.6">20pF</text>
<text x="261.1" y="231.1">GND</text>
<text x="30.1" y="236.4">GND</text>
</g>
<g font-size="3.2" fill="#00f">
<text x="190.5" y="16.9">D5V</text>
<text x="116.4" y="31.1">P10</text>
<text x="268.1" y="31.1">P35</text>
<text x="268.1" y="34.6">P36</text>
<text x="35.3" y="41.6">P10</text>
<text x="52.9" y="41.6">LCDD0</text>
<text x="268.1" y="38.1">P37</text>
<text x="35.3" y="45.2">P11</text>
<text x="52.9" y="45.2">LCDD1</text>
<text x="35.3" y="52.2">P13</text>
<text x="35.3" y="48.7">P12</text>
<text x="52.9" y="48.7">LCDD2</text>
<text x="52.9" y="52.2">LCDD3</text>
<text x="187" y="54">D5V</text>
<text x="211.7" y="54">VCC</text>
<text x="35.3" y="55.8">P14</text>
<text x="35.3" y="59.3">P15</text>
<text x="52.9" y="55.8">LCDD4</text>
<text x="52.9" y="59.3">LCDD5</text>
<text x="35.3" y="62.8">P16</text>
<text x="52.9" y="62.8">LCDD6</text>
<text x="35.3" y="66.3">P17</text>
<text x="52.9" y="66.3">LCDD7</text>
<text x="116.4" y="73.4">P16</text>
<text x="116.4" y="76.9">P15</text>
<text x="329.8" y="84">P22</text>
<text x="149.2" y="88.2" transform="rotate(-90 149.2 88.2)">OUT1</text>
<text x="37" y="91">P30</text>
<text x="37" y="94.6">P31</text>
<text x="52.9" y="94.6">LCDWR</text>
<text x="52.9" y="91">LCDRS</text>
<text x="247.3" y="90.7">P34</text>
<text x="37" y="98.1">P32</text>
<text x="37" y="101.6">P33</text>
<text x="52.9" y="98.1">LCDEN</text>
<text x="53.3" y="101.6">P24</text>
<text x="329.8" y="98.1">P21</text>
<text x="37" y="105.1">P34</text>
<text x="53.3" y="105.1">P23</text>
<text x="247.3" y="104.8">P33</text>
<text x="37" y="108.7">P35</text>
<text x="37" y="112.2">P36</text>
<text x="53.3" y="112.2">P21</text>
<text x="53.3" y="108.7">P22</text>
<text x="114.7" y="108.7">P11</text>
<text x="114.7" y="112.2">P12</text>
<text x="146.4" y="108.7">P16</text>
<text x="146.4" y="112.2">P15</text>
<text x="329.8" y="112.2">P20</text>
<text x="37" y="115.7">P37</text>
<text x="53.3" y="115.7">P20</text>
<text x="146.4" y="115.7">P14</text>
<text x="146.4" y="119.3">P13</text>
<text x="247.3" y="118.9">P32</text>
<text x="146.4" y="122.8">P12</text>
<text x="146.4" y="129.8">P10</text>
<text x="146.4" y="126.3">P11</text>
<text x="329.8" y="126.3">P23</text>
<text x="247.3" y="133">P30</text>
<text x="329.8" y="140.4">P24</text>
<text x="247.3" y="145.4">P31</text>
<text x="33.5" y="154.5">P10</text>
<text x="107.6" y="154.5">VCC</text>
<text x="33.5" y="158.1">P11</text>
<text x="33.5" y="161.6">P12</text>
<text x="100.5" y="158.1">LCDD0</text>
<text x="100.5" y="161.6">LCDD1</text>
<text x="201.1" y="161.6">RST</text>
<text x="33.5" y="165.1">P13</text>
<text x="100.5" y="165.1">LCDD2</text>
<text x="33.5" y="168.6">P14</text>
<text x="33.5" y="172.2">P15</text>
<text x="100.5" y="168.6">LCDD3</text>
<text x="100.5" y="172.2">LCDD4</text>
<text x="33.5" y="175.7">P16</text>
<text x="33.5" y="179.2">P17</text>
<text x="100.5" y="175.7">LCDD5</text>
<text x="100.5" y="179.2">LCDD6</text>
<text x="33.5" y="182.8">RST</text>
<text x="100.5" y="182.8">LCDD7</text>
<text x="22.9" y="189.8">TXD</text>
<text x="22.9" y="186.3">RXD</text>
<text x="33.5" y="186.3">P30</text>
<text x="33.5" y="189.8">P31</text>
<text x="111.1" y="186.3">VCC</text>
<text x="33.5" y="193.3">P32</text>
<text x="33.5" y="196.9">P33</text>
<text x="100.5" y="196.9">LCDRS</text>
<text x="267.4" y="195.8" transform="rotate(-90 267.4 195.8)">VO</text>
<text x="270.9" y="195.8" transform="rotate(-90 270.9 195.8)">LCDRS</text>
<text x="274.5" y="195.8" transform="rotate(-90 274.5 195.8)">LCDWR</text>
<text x="278" y="195.8" transform="rotate(-90 278 195.8)">LCDEN</text>
<text x="281.5" y="195.8" transform="rotate(-90 281.5 195.8)">LCDD0</text>
<text x="285.1" y="195.8" transform="rotate(-90 285.1 195.8)">LCDD1</text>
<text x="288.6" y="195.8" transform="rotate(-90 288.6 195.8)">LCDD2</text>
<text x="292.1" y="195.8" transform="rotate(-90 292.1 195.8)">LCDD3</text>
<text x="295.6" y="195.8" transform="rotate(-90 295.6 195.8)">LCDD4</text>
<text x="299.2" y="195.8" transform="rotate(-90 299.2 195.8)">LCDD5</text>
<text x="302.7" y="195.8" transform="rotate(-90 302.7 195.8)">LCDD6</text>
<text x="306.2" y="195.8" transform="rotate(-90 306.2 195.8)">LCDD7</text>
<text x="33.5" y="200.4">P34</text>
<text x="33.5" y="203.9">P35</text>
<text x="100.5" y="200.4">LCDWR</text>
<text x="100.5" y="203.9">LCDEN</text>
<text x="199.3" y="203.9">XTAL2</text>
<text x="33.5" y="207.4">P36</text>
<text x="100.5" y="207.4">P24</text>
<text x="30" y="214.5">XTAL218</text>
<text x="33.5" y="211">P37</text>
<text x="100.5" y="211">P23</text>
<text x="100.5" y="214.5">P22</text>
<text x="30" y="218">XTAL119</text>
<text x="100.5" y="221.6">P20</text>
<text x="100.5" y="218">P21</text>
<text x="199.3" y="221.6">XTAL1</text>
</g>
</svg>
